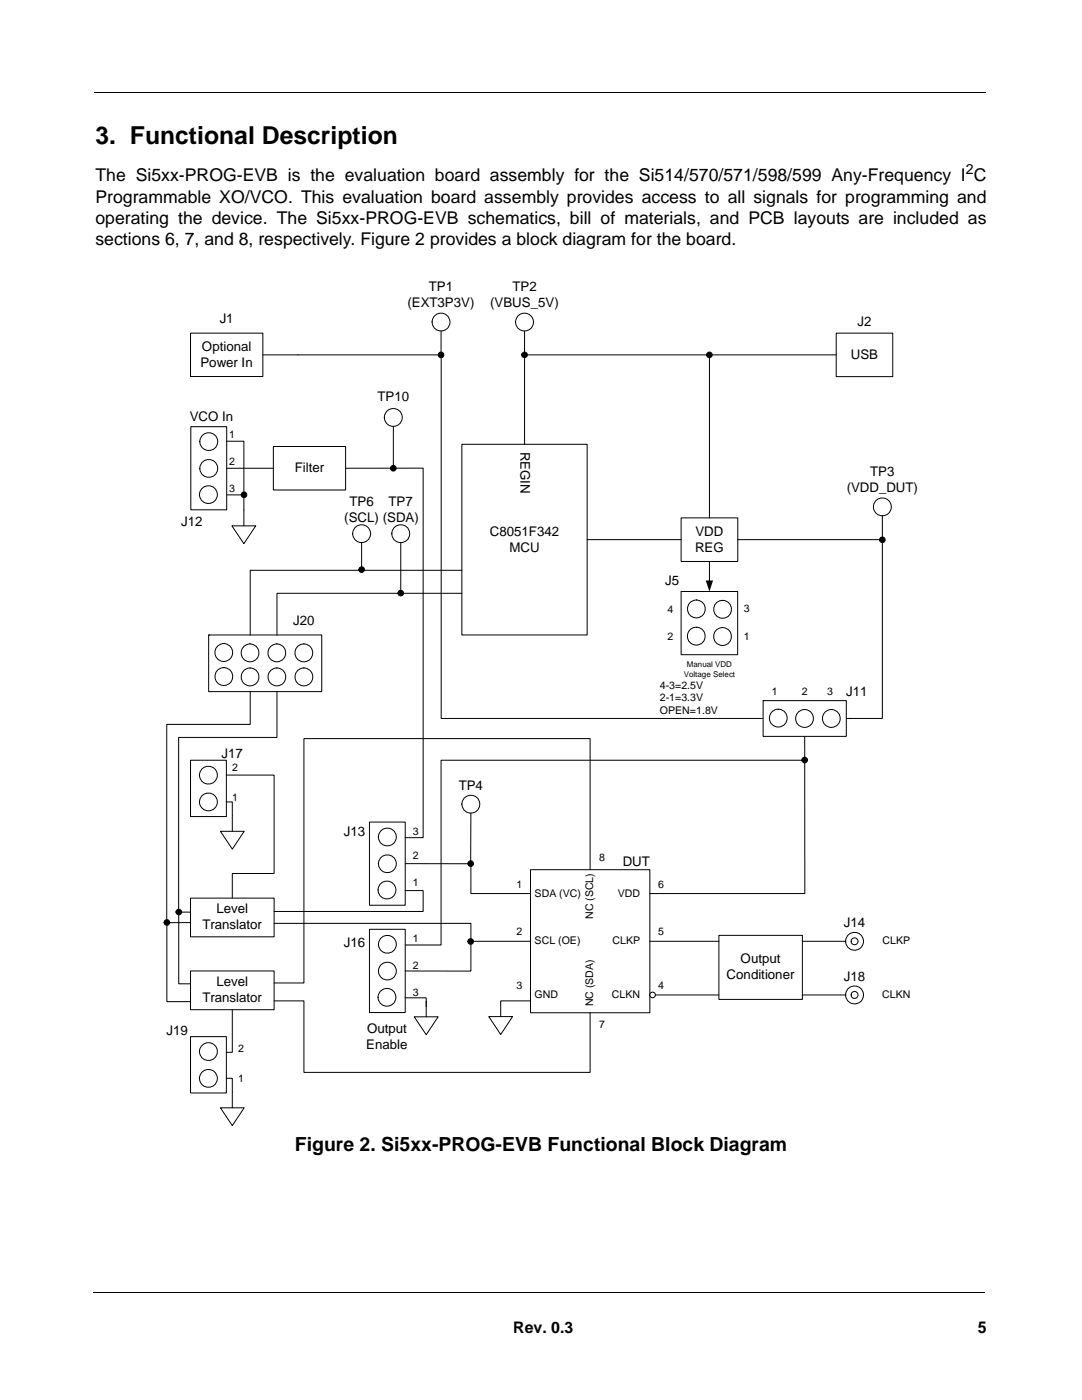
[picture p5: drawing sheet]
<svg xmlns="http://www.w3.org/2000/svg" width="216mm" height="279mm" viewBox="0 0 216 279" stroke-linecap="round" stroke-linejoin="round" font-family="sans-serif">
<path d="M18.8 18.4h177.8M18.6 257.9h177.8" fill="none" stroke="#000" stroke-width=".2"/>
<g fill="#fff">
<path d="M19.1 259.4h30.7v14.7h-30.7z"/>
<path d="M32.4 55.1h151.1v169.9h-151.1z"/>
<path d="M105.9 173.6h23.8v28.5h-23.8z"/>
</g>
<path d="M105.9 173.6h23.8v28.5h-23.8z" fill="none" stroke="#000" stroke-width=".2"/>
<path d="M38 179.2h16.7v7.8h-16.7z" fill="#fff"/>
<path d="M38 179.2h16.7v7.8h-16.7z" fill="none" stroke="#000" stroke-width=".2"/>
<path d="M97.5 202.9h4.8l-2.4 3.6z" fill="#fff"/>
<g fill="none" stroke="#000" stroke-width=".2">
<path d="M97.5 202.9h4.8l-2.4 3.6zM99.9 200.3v2.6"/>
<circle cx="93.9" cy="172.4" r=".56"/>
</g>
<circle cx="93.9" cy="172.4" r=".56" fill="#000"/>
<path d="M143.4 186.7h16.7v12.8h-16.7z" fill="#fff"/>
<path d="M143.4 186.7h16.7v12.8h-16.7z" fill="none" stroke="#000" stroke-width=".2"/>
<circle cx="130.2" cy="198.5" r=".56" fill="#fff"/>
<circle cx="130.2" cy="198.5" r=".56" fill="none" stroke="#000" stroke-width=".2"/>
<circle cx="170.5" cy="187.9" r="1.78" fill="#fff"/>
<circle cx="170.5" cy="187.9" r="1.78" fill="none" stroke="#000" stroke-width=".2"/>
<circle cx="170.5" cy="187.9" r=".68" fill="#fff"/>
<circle cx="170.5" cy="187.9" r=".68" fill="none" stroke="#000" stroke-width=".2"/>
<circle cx="170.5" cy="198.6" r="1.78" fill="#fff"/>
<circle cx="170.5" cy="198.6" r="1.78" fill="none" stroke="#000" stroke-width=".2"/>
<circle cx="170.5" cy="198.6" r=".69" fill="#fff"/>
<g fill="none" stroke="#000" stroke-width=".2">
<path d="M105.9 199.7h-6v.6M129.7 187.9h13.7M130.8 198.6h12.6M160.1 198.6h8.6M160.1 187.9h8.6"/>
<circle cx="170.5" cy="198.6" r=".69"/>
</g>
<path d="M73.7 185.5h7.2v16.6h-7.2z" fill="#fff"/>
<path d="M73.7 185.5h7.2v16.6h-7.2z" fill="none" stroke="#000" stroke-width=".2"/>
<circle cx="77.3" cy="193.8" r="1.78" fill="#fff"/>
<circle cx="77.3" cy="193.8" r="1.78" fill="none" stroke="#000" stroke-width=".2"/>
<circle cx="77.2" cy="199" r="1.78" fill="#fff"/>
<circle cx="77.2" cy="199" r="1.78" fill="none" stroke="#000" stroke-width=".2"/>
<circle cx="77.3" cy="188.5" r="1.78" fill="#fff"/>
<circle cx="77.3" cy="188.5" r="1.78" fill="none" stroke="#000" stroke-width=".2"/>
<path d="M82.7 202.9h4.7l-2.4 3.6z" fill="#fff"/>
<path d="M80.9 199.1h4.1v1.8M85 199.7v3.2M105.9 187.9h-11.9v5.9h-13.1M82.7 202.9h4.7l-2.4 3.6z" fill="none" stroke="#000" stroke-width=".2"/>
<path d="M73.7 164.1h7.2v16.6h-7.2z" fill="#fff"/>
<path d="M73.7 164.1h7.2v16.6h-7.2z" fill="none" stroke="#000" stroke-width=".2"/>
<circle cx="77.3" cy="172.4" r="1.78" fill="#fff"/>
<circle cx="77.3" cy="172.4" r="1.78" fill="none" stroke="#000" stroke-width=".2"/>
<circle cx="77.2" cy="177.6" r="1.78" fill="#fff"/>
<circle cx="77.2" cy="177.6" r="1.78" fill="none" stroke="#000" stroke-width=".2"/>
<circle cx="77.3" cy="167" r="1.78" fill="#fff"/>
<g fill="none" stroke="#000" stroke-width=".2">
<path d="M80.9 172.4h13.1v5.9h11.9"/>
<circle cx="77.3" cy="167" r="1.78"/>
</g>
<circle cx="93.9" cy="160.5" r="1.79" fill="#fff"/>
<g fill="none" stroke="#000" stroke-width=".2">
<path d="M80.9 177.7h3.5v4.2h-29.7M94 162.3l-.1 10.1M54.7 184.3h39.3v3.6"/>
<circle cx="93.9" cy="160.5" r="1.79"/>
<circle cx="93.9" cy="187.9" r=".56"/>
</g>
<circle cx="93.9" cy="187.9" r=".56" fill="#000"/>
<path d="M38 193.8h16.7v7.7h-16.7z" fill="#fff"/>
<path d="M117.8 173.6v-26.2h-57.2v48.8h-5.9M38 193.8h16.7v7.7h-16.7zM54.7 199.7h5.9v14.3h57.2v-11.9" fill="none" stroke="#000" stroke-width=".2"/>
<path d="M152.3 139.8h16.6v7.2h-16.6z" fill="#fff"/>
<path d="M152.3 139.8h16.6v7.2h-16.6zM152.3 139.8h.1" fill="none" stroke="#000" stroke-width=".2"/>
<circle cx="160.5" cy="143.4" r="1.78" fill="#fff"/>
<circle cx="160.5" cy="143.4" r="1.78" fill="none" stroke="#000" stroke-width=".2"/>
<circle cx="155.3" cy="143.3" r="1.78" fill="#fff"/>
<circle cx="155.3" cy="143.3" r="1.78" fill="none" stroke="#000" stroke-width=".2"/>
<circle cx="165.9" cy="143.4" r="1.78" fill="#fff"/>
<g fill="none" stroke="#000" stroke-width=".2">
<path d="M160.6 147v31.3h-30.9"/>
<circle cx="165.9" cy="143.4" r="1.78"/>
</g>
<path d="M135.9 103.4h11.3v8.7h-11.3z" fill="#fff"/>
<path d="M135.9 103.4h11.3v8.7h-11.3z" fill="none" stroke="#000" stroke-width=".2"/>
<path d="M135.9 118h11.3v12.7h-11.3z" fill="#fff"/>
<path d="M135.9 118h11.3v12.7h-11.3zM135.9 118h.1" fill="none" stroke="#000" stroke-width=".2"/>
<circle cx="144.2" cy="121.6" r="1.78" fill="#fff"/>
<circle cx="144.2" cy="121.6" r="1.78" fill="none" stroke="#000" stroke-width=".2"/>
<circle cx="138.9" cy="121.5" r="1.78" fill="#fff"/>
<circle cx="138.9" cy="121.5" r="1.78" fill="none" stroke="#000" stroke-width=".2"/>
<circle cx="144.2" cy="127" r="1.78" fill="#fff"/>
<circle cx="144.2" cy="127" r="1.78" fill="none" stroke="#000" stroke-width=".2"/>
<circle cx="138.9" cy="127" r="1.78" fill="#fff"/>
<g fill="none" stroke="#000" stroke-width=".2">
<path d="M141.6 112.1v3.9M147.2 107.7h28.9v35.7h-6.6M168.9 143.4h.9"/>
<circle cx="138.9" cy="127" r="1.78"/>
</g>
<path d="M140.8 115.8h1.5l-.7 2.2z" fill="#000"/>
<circle cx="176.1" cy="101.2" r="1.79" fill="#fff"/>
<g fill="none" stroke="#000" stroke-width=".2">
<path d="M176.1 102.9v4.8"/>
<circle cx="176.1" cy="107.7" r=".56"/>
<circle cx="176.1" cy="101.2" r="1.79"/>
</g>
<circle cx="176.1" cy="107.7" r=".56" fill="#000"/>
<path d="M166.9 66.5h11.2v8.7h-11.2z" fill="#fff"/>
<path d="M166.9 66.5h11.2v8.7h-11.2z" fill="none" stroke="#000" stroke-width=".2"/>
<path d="M92.2 88.7h25v38h-25z" fill="#fff"/>
<path d="M104.7 66.1v22.6M166.9 70.8h-25.3v32.6M92.2 88.7h25v38h-25zM117.2 107.7h18.7" fill="none" stroke="#000" stroke-width=".2"/>
<circle cx="104.7" cy="64.3" r="1.79" fill="#fff"/>
<g fill="none" stroke="#000" stroke-width=".2">
<path d="M105.2 70.8h36.4"/>
<circle cx="104.7" cy="64.3" r="1.79"/>
<circle cx="104.7" cy="70.8" r=".54"/>
<circle cx="141.6" cy="70.8" r=".54"/>
</g>
<g fill="#000">
<circle cx="104.7" cy="70.8" r=".54"/>
<circle cx="141.6" cy="70.8" r=".54"/>
</g>
<path d="M38 66.5h14.5v8.6h-14.5z" fill="#fff"/>
<path d="M38 66.5h14.5v8.6h-14.5zM59.4 70.8h28.6v72.6h64.1" fill="none" stroke="#000" stroke-width=".2"/>
<circle cx="88" cy="64.3" r="1.79" fill="#fff"/>
<g fill="none" stroke="#000" stroke-width=".2">
<path d="M88 66.1v4.7"/>
<circle cx="88" cy="64.3" r="1.79"/>
<circle cx="88" cy="70.8" r=".55"/>
</g>
<circle cx="88" cy="70.8" r=".55" fill="#000"/>
<path d="M38.1 85.2h7.1v16.5h-7.1z" fill="#fff"/>
<path d="M38.1 85.2h7.1v16.5h-7.1z" fill="none" stroke="#000" stroke-width=".2"/>
<circle cx="41.7" cy="93.5" r="1.78" fill="#fff"/>
<circle cx="41.7" cy="93.5" r="1.78" fill="none" stroke="#000" stroke-width=".2"/>
<circle cx="41.6" cy="98.7" r="1.78" fill="#fff"/>
<circle cx="41.6" cy="98.7" r="1.78" fill="none" stroke="#000" stroke-width=".2"/>
<circle cx="41.7" cy="88.1" r="1.78" fill="#fff"/>
<circle cx="41.7" cy="88.1" r="1.78" fill="none" stroke="#000" stroke-width=".2"/>
<path d="M54.5 89.1h14.5v8.7h-14.5z" fill="#fff"/>
<path d="M52.5 70.8h6.9M45.2 93.5h9.3M54.5 89.1h14.5v8.7h-14.5zM69 93.5l15.4-.1v73.8h-3.5" fill="none" stroke="#000" stroke-width=".2"/>
<circle cx="78.5" cy="83.3" r="1.79" fill="#fff"/>
<g fill="none" stroke="#000" stroke-width=".2">
<path d="M78.5 85.1v8.4"/>
<circle cx="78.5" cy="83.3" r="1.79"/>
<circle cx="78.5" cy="93.5" r=".55"/>
</g>
<circle cx="78.5" cy="93.5" r=".55" fill="#000"/>
<path d="M46.3 104.9h4.7l-2.3 3.6z" fill="#fff"/>
<g fill="none" stroke="#000" stroke-width=".2">
<path d="M45.2 88.1h3.5v16.8M45.2 98.8h3.5M46.3 104.9h4.7l-2.3 3.6zM160.6 151.7h-72.6v36.9h-7.1"/>
<circle cx="48.7" cy="98.7" r=".55"/>
<circle cx="160.6" cy="151.7" r=".55"/>
</g>
<g fill="#000">
<circle cx="48.7" cy="98.7" r=".55"/>
<circle cx="160.6" cy="151.7" r=".55"/>
</g>
<path d="M41.6 126.7h22.6v11.3h-22.6z" fill="#fff"/>
<path d="M41.6 126.7h22.6v11.3h-22.6zM41.6 126.7h.1" fill="none" stroke="#000" stroke-width=".2"/>
<circle cx="49.9" cy="130.3" r="1.78" fill="#fff"/>
<circle cx="49.9" cy="130.3" r="1.78" fill="none" stroke="#000" stroke-width=".2"/>
<circle cx="44.7" cy="130.2" r="1.78" fill="#fff"/>
<circle cx="44.7" cy="130.2" r="1.78" fill="none" stroke="#000" stroke-width=".2"/>
<circle cx="55.2" cy="130.3" r="1.78" fill="#fff"/>
<circle cx="55.2" cy="130.3" r="1.78" fill="none" stroke="#000" stroke-width=".2"/>
<circle cx="60.6" cy="130.3" r="1.78" fill="#fff"/>
<circle cx="60.6" cy="130.3" r="1.78" fill="none" stroke="#000" stroke-width=".2"/>
<circle cx="49.9" cy="135.1" r="1.78" fill="#fff"/>
<circle cx="49.9" cy="135.1" r="1.78" fill="none" stroke="#000" stroke-width=".2"/>
<circle cx="44.7" cy="135" r="1.78" fill="#fff"/>
<circle cx="44.7" cy="135" r="1.78" fill="none" stroke="#000" stroke-width=".2"/>
<circle cx="55.2" cy="135.1" r="1.78" fill="#fff"/>
<circle cx="55.2" cy="135.1" r="1.78" fill="none" stroke="#000" stroke-width=".2"/>
<circle cx="60.6" cy="135.1" r="1.79" fill="#fff"/>
<circle cx="60.6" cy="135.1" r="1.79" fill="none" stroke="#000" stroke-width=".2"/>
<path d="M38 151.7h7.2v11.3h-7.2z" fill="#fff"/>
<path d="M38 151.7h7.2v11.3h-7.2z" fill="none" stroke="#000" stroke-width=".2"/>
<circle cx="41.6" cy="160" r="1.78" fill="#fff"/>
<circle cx="41.6" cy="160" r="1.78" fill="none" stroke="#000" stroke-width=".2"/>
<circle cx="41.6" cy="154.7" r="1.78" fill="#fff"/>
<circle cx="41.6" cy="154.7" r="1.78" fill="none" stroke="#000" stroke-width=".2"/>
<path d="M44 165.9h4.7l-2.3 3.6z" fill="#fff"/>
<path d="M45.2 154.7h9.5v19.6h-8.3v4.9M44 165.9h4.7l-2.3 3.6zM45.2 160h1.2v5.9" fill="none" stroke="#000" stroke-width=".2"/>
<path d="M38 206.9h7.2v11.2h-7.2z" fill="#fff"/>
<path d="M38 206.9h7.2v11.2h-7.2z" fill="none" stroke="#000" stroke-width=".2"/>
<circle cx="41.6" cy="215.2" r="1.78" fill="#fff"/>
<circle cx="41.6" cy="215.2" r="1.78" fill="none" stroke="#000" stroke-width=".2"/>
<circle cx="41.6" cy="209.9" r="1.78" fill="#fff"/>
<circle cx="41.6" cy="209.9" r="1.78" fill="none" stroke="#000" stroke-width=".2"/>
<path d="M44 221.1h4.7l-2.3 3.5z" fill="#fff"/>
<path d="M92.2 118.4h-36.9v8.3M92.2 113.8h-42.3v12.9M45.2 215.2h1.2v5.9M46.4 201.5v8.5h-1.2M44 221.1h4.7l-2.3 3.5z" fill="none" stroke="#000" stroke-width=".2"/>
<circle cx="72.2" cy="106.5" r="1.78" fill="#fff"/>
<g fill="none" stroke="#000" stroke-width=".2">
<path d="M72.2 108.3v5.4"/>
<circle cx="72.2" cy="113.7" r=".55"/>
<circle cx="72.2" cy="106.5" r="1.78"/>
</g>
<circle cx="72.2" cy="113.7" r=".55" fill="#000"/>
<circle cx="80" cy="106.5" r="1.78" fill="#fff"/>
<g fill="none" stroke="#000" stroke-width=".2">
<path d="M80 108.3v9.5M49.9 138v6.6h-16.6v39.5h4.7M55.3 138v9.2h-19.7v34.8h2.4M33.3 184.7v15.2h4.7M35.3 181.6l.5-.1 .4 .4a.57 .57 0 0 1-.5 .7 .57 .57 0 0 1-.6-.7zM35.7 182.6v13.7h2.3"/>
<circle cx="80" cy="118.4" r=".56"/>
<circle cx="80" cy="106.5" r="1.78"/>
<circle cx="33.3" cy="184.1" r=".55"/>
</g>
<g fill="#000">
<path d="M35.3 181.6l.5-.1 .4 .4a.57 .57 0 0 1-.5 .7 .57 .57 0 0 1-.6-.7z" fill-rule="evenodd"/>
<circle cx="80" cy="118.4" r=".56"/>
<circle cx="33.3" cy="184.1" r=".55"/>
</g>
<text font-size="4.9" x="19" y="28.7">3. Functional Description</text>
<text font-size="3.9" x="58.8" y="229.7">Figure 2. Si5xx-PROG-EVB Functional Block Diagram</text>
<g font-size="3.5">
<text x="19" y="36.2">The Si5xx-PROG-EVB is the evaluation board assembly for the Si514/570/571/598/599 Any-Frequency I C</text>
<text x="19.1" y="40.4">Programmable XO/VCO. This evaluation board assembly provides access to all signals for programming and</text>
<text x="19.1" y="44.7">operating the device. The Si5xx-PROG-EVB schematics, bill of materials, and PCB layouts are included as</text>
<text x="19.1" y="48.9">sections 6, 7, and 8, respectively. Figure 2 provides a block diagram for the board.</text>
</g>
<g font-size="3.2">
<text x="102.4" y="266">Rev. 0.3</text>
<text x="195.1" y="266">5</text>
</g>
<text font-size="2.8" x="192.7" y="34.8">2</text>
<g font-size="2.6">
<text x="85.6" y="58.1">TP1</text>
<text x="102.2" y="58.1">TP2</text>
<text x="43.8" y="64.5">J1</text>
<text x="81.3" y="61.3">(EXT3P3V)</text>
<text x="97.8" y="61.3">(VBUS_5V)</text>
<text x="171.1" y="65.1">J2</text>
<text x="40.3" y="70">Optional</text>
<text x="169.8" y="71.6">USB</text>
<text x="40" y="73.2">Power In</text>
<text x="75.3" y="79.9">TP10</text>
<text x="37.8" y="84.1">VCO In</text>
<text x="58.8" y="94.3">Filter</text>
<text x="103.9" y="90.1" transform="rotate(90 103.9 90.1)">REGIN</text>
<text x="173.7" y="95">TP3</text>
<text x="69.7" y="101">TP6</text>
<text x="77.5" y="101">TP7</text>
<text x="169" y="98.2">(VDD_DUT)</text>
<text x="36.2" y="104.9">J12</text>
<text x="68.7" y="104.1">(SCL) (SDA)</text>
<text x="97.7" y="106.9">C8051F342</text>
<text x="138.8" y="106.9">VDD</text>
<text x="101.6" y="110.1">MCU</text>
<text x="138.7" y="110.1">REG</text>
<text x="132.7" y="116.8">J5</text>
<text x="58.5" y="124.7">J20</text>
<text x="168.8" y="138.8">J11</text>
<text x="44.2" y="151.3">J17</text>
<text x="91.5" y="157.7">TP4</text>
<text x="68.6" y="166.9">J13</text>
<text x="124.3" y="172.7">DUT</text>
<text x="40.4" y="185.5">Translator</text>
<text x="43.2" y="182.3">Level</text>
<text x="168.4" y="185.1">J14</text>
<text x="68.6" y="188.9">J16</text>
<text x="43.2" y="196.8">Level</text>
<text x="145" y="195.4">Conditioner</text>
<text x="147.8" y="192.3">Output</text>
<text x="168.4" y="195.8">J18</text>
<text x="40.4" y="200">Translator</text>
<text x="33.2" y="206.5">J19</text>
<text x="73.1" y="209.3">Enable</text>
<text x="73.3" y="206.1">Output</text>
</g>
<g font-size="2.1">
<text x="45.7" y="87.5">1</text>
<text x="45.7" y="92.8">2</text>
<text x="45.7" y="98.2">3</text>
<text x="133.2" y="122.3">4</text>
<text x="148.4" y="122.2">3</text>
<text x="133.2" y="127.7">2</text>
<text x="148.4" y="127.7">1</text>
<text x="131.7" y="137.4">4-3=2.5V</text>
<text x="131.7" y="140">2-1=3.3V</text>
<text x="131.7" y="142.5">OPEN=1.8V</text>
<text x="154" y="138.7">1</text>
<text x="160" y="138.7">2</text>
<text x="165.1" y="138.7">3</text>
<text x="46.4" y="153.8">2</text>
<text x="46.4" y="159.8">1</text>
<text x="82.4" y="166.6">3</text>
<text x="82.4" y="171.4">2</text>
<text x="119.5" y="171.8">8</text>
<text x="82.4" y="176.9">1</text>
<text x="103" y="177.2">1</text>
<text x="106.7" y="179">SDA (VC)</text>
<text x="123.3" y="179">VDD</text>
<text x="131.3" y="177.2">6</text>
<text x="118.4" y="183.4" transform="rotate(-90 118.4 183.4)">NC (SCL)</text>
<text x="82.4" y="188">1</text>
<text x="103" y="186.7">2</text>
<text x="106.7" y="188.5">SCL (OE)</text>
<text x="122.2" y="188.5">CLKP</text>
<text x="131.3" y="186.7">5</text>
<text x="176.1" y="188.5">CLKP</text>
<text x="82.4" y="193.4">2</text>
<text x="103" y="197.4">3</text>
<text x="131.3" y="197.4">4</text>
<text x="82.4" y="198.8">3</text>
<text x="106.7" y="199.2">GND</text>
<text x="118.4" y="200.9" transform="rotate(-90 118.4 200.9)">NC (SDA)</text>
<text x="122.1" y="199.2">CLKN</text>
<text x="176" y="199.2">CLKN</text>
<text x="47.5" y="210">2</text>
<text x="119.5" y="205.1">7</text>
<text x="47.5" y="216">1</text>
</g>
<g font-size="1.6">
<text x="136.4" y="135.1">Voltage Select</text>
<text x="137.1" y="133.2">Manual VDD</text>
</g>
</svg>
